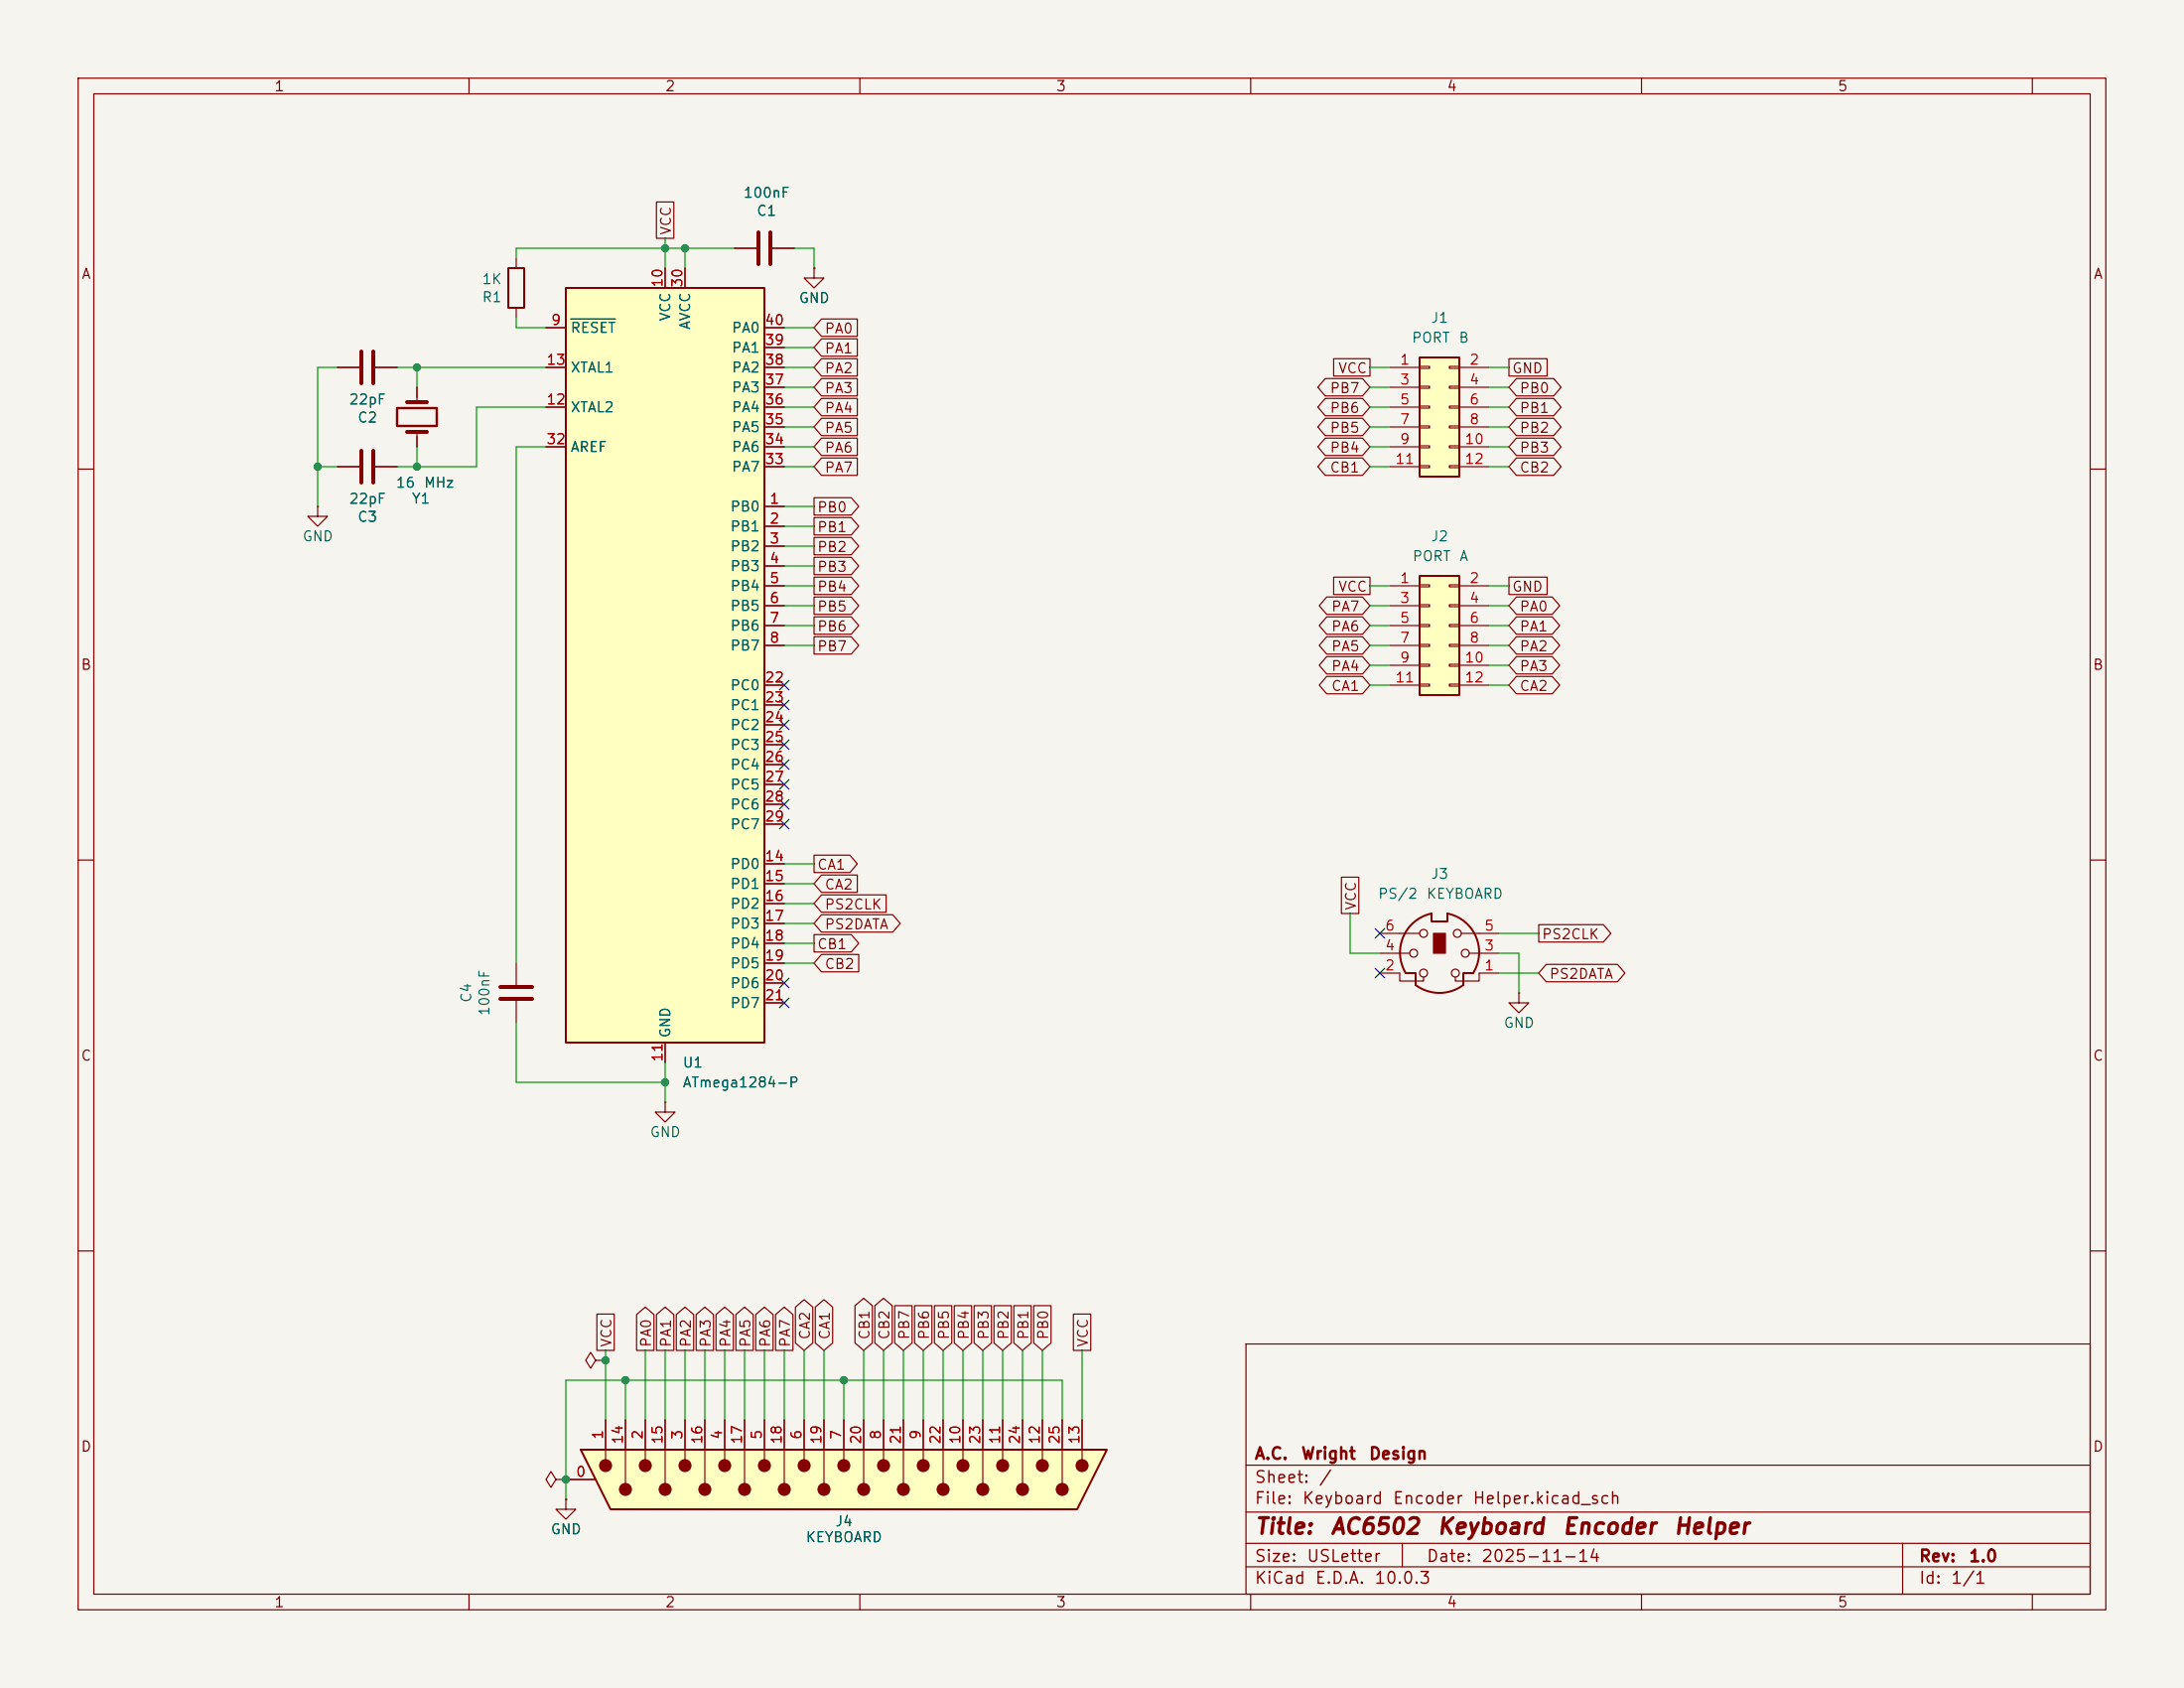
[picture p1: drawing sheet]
<svg xmlns="http://www.w3.org/2000/svg" width="279mm" height="216mm" viewBox="0 0 279 216" stroke-linecap="round" stroke-linejoin="round" font-family="sans-serif">
<path d="M0 0h279.4v215.9h-279.4z" fill="#f5f4ef" stroke="#f5f4ef" stroke-width=".13"/>
<g fill="none" stroke="#840000" stroke-width=".15">
<path d="M10 10h259.4v195.9h-259.4zM12 12h255.4v191.9h-255.4zM60 10v2M110 10v2M160 10v2M210 10v2M260 10v2M43.2 47h2.8M48 47h2.8M10 60h2M267.4 60h2M10 110h2"/>
<path d="M176.5 119.4h5.1M186.9 119.4h4.9M267.4 110h2M176.5 124.5h2.6v1h3v-.5M176.5 121.9h3.8M188 121.9h3.8M191.8 124.5h-2.6v1h-3v-.5M194.3 127v1.3h1.3l-1.3 1.2-1.3-1.2h1.3M194.3 127h.1M10 160h2M159.4 171.9h108v32h-108zM267.4 160h2"/>
<path d="M159.4 197.4h108M159.4 193.4h108M159.4 187.4h108M179.4 197.4v3M243.4 197.4v6.5M60 203.9v2M110 203.9v2M159.4 200.4h108M160 203.9v2M210 203.9v2M260 203.9v2"/>
<circle cx="182.1" cy="119.4" r=".51"/>
<circle cx="186.4" cy="119.4" r=".51"/>
<circle cx="180.8" cy="121.9" r=".51"/>
<circle cx="182.1" cy="124.5" r=".51"/>
<circle cx="186.2" cy="124.5" r=".51"/>
<circle cx="187.5" cy="121.9" r=".51"/>
</g>
<path d="M46.2 45v4M47.8 45v4" fill="none" stroke="#840000" stroke-width=".51"/>
<path d="M180.5 118.4l.6-.6 .8-.5 1.2-.5v1.1h2.1v-1.1a5.1 5.1 0 0 1 3.3 7.7h-1.3v1.5a5.1 5.1 0 0 1-6.1 0v-1.5h-1.3a5.1 5.1 0 0 1 .7-6.1z" fill="none" stroke="#840000" stroke-width=".25"/>
<path d="M183.4 119.4h1.5v2.5h-1.5z" fill="#840000" stroke="#840000" stroke-width=".15"/>
<path d="M181.6 45.7h5.1v15.3h-5.1z" fill="#ffffc2"/>
<path d="M181.6 45.7h5.1v15.3h-5.1z" fill="none" stroke="#840000" stroke-width=".25"/>
<g fill="none" stroke="#840000" stroke-width=".15">
<path d="M177.8 47h3.8M177.8 49.5h3.8M177.8 52.1h3.8M177.8 54.6h3.8M177.8 57.2h3.8M177.8 59.7h3.8M181.6 46.9h1.3v.2h-1.3zM181.6 49.4h1.3v.3h-1.3zM181.6 51.9h1.3v.3h-1.3zM181.6 54.5h1.3v.2h-1.3zM181.6 57h1.3v.3h-1.3zM181.6 59.6h1.3v.2h-1.3z"/>
<path d="M185.4 46.9h1.3v.2h-1.3zM185.4 49.4h1.3v.3h-1.3zM185.4 51.9h1.3v.3h-1.3zM185.4 54.5h1.3v.2h-1.3zM185.4 57h1.3v.3h-1.3zM185.4 59.6h1.3v.2h-1.3zM186.7 47h3.8M186.7 49.5h3.8M186.7 52.1h3.8M186.7 54.6h3.8M186.7 57.2h3.8M186.7 59.7h3.8"/>
</g>
<path d="M72.4 36.8h25.4v96.6h-25.4z" fill="#ffffc2"/>
<path d="M72.4 36.8h25.4v96.6h-25.4z" fill="none" stroke="#840000" stroke-width=".25"/>
<g fill="none" stroke="#840000" stroke-width=".15">
<path d="M85.1 34.3v2.5M87.6 34.3v2.5M43.2 59.7h2.8M48 59.7h2.8M53.3 49.5v1.9M53.3 55.2v2M69.8 41.9h2.6M69.8 52.1h2.6M69.8 47h2.6M69.8 57.2h2.6M97.8 41.9h2.5M97.8 52.1h2.5"/>
<path d="M97.8 47h2.5M97.8 57.2h2.5M97.8 59.7h2.5M97.8 54.6h2.5M97.8 49.5h2.5M97.8 44.5h2.5M40.6 64.8v1.2h1.3l-1.3 1.3-1.2-1.3h1.2M40.6 64.8h.1M97.8 64.8h2.5M97.8 67.3h2.5M97.8 69.9h2.5M97.8 72.4h2.5"/>
<path d="M97.8 74.9h2.5M97.8 77.5h2.5M97.8 80h2.5M97.8 82.6h2.5M97.8 87.6h2.5M97.8 90.2h2.5M97.8 92.7h2.5M97.8 95.3h2.5M97.8 97.8h2.5M97.8 110.5h2.5M97.8 113h2.5M97.8 115.6h2.5"/>
<path d="M97.8 118.1h2.5M97.8 100.3h2.5M97.8 102.9h2.5M97.8 105.4h2.5M66 123.2v2.8M66 128v2.8M85.1 133.4v2.5M97.8 120.7h2.5M97.8 123.2h2.5M97.8 125.7h2.5M97.8 128.3h2.5M76.2 174l-.6-1-.7 1 .7 1 .6-1h1.3"/>
<path d="M77.5 174h.1"/>
</g>
<path d="M73 40.8h5.7" fill="none" stroke="#006464" stroke-width=".15"/>
<path d="M46.2 57.7v4M47.8 57.7v4M52.1 55.2h2.5M52.1 51.4h2.5M64 127.8h4.1M64 126.2h4.1" fill="none" stroke="#840000" stroke-width=".51"/>
<path d="M50.8 52.2h5.1v2.3h-5.1z" fill="none" stroke="#840000" stroke-width=".3"/>
<path d="M181.6 73.7h5.1v15.2h-5.1z" fill="#ffffc2"/>
<path d="M65 34.3h2.1v5.1h-2.1zM181.6 73.7h5.1v15.2h-5.1z" fill="none" stroke="#840000" stroke-width=".25"/>
<g fill="none" stroke="#840000" stroke-width=".15">
<path d="M66 33v1.3M66 39.4v1.2M94 31.8h2.8M98.8 31.8h2.8M177.8 74.9h3.8M177.8 77.5h3.8M181.6 74.8h1.3v.3h-1.3zM181.6 77.3h1.3v.3h-1.3zM181.6 79.9h1.3v.2h-1.3zM185.4 74.8h1.3v.3h-1.3zM185.4 77.3h1.3v.3h-1.3zM185.4 79.9h1.3v.2h-1.3z"/>
<path d="M186.7 74.9h3.8M186.7 77.5h3.8M177.8 80h3.8M177.8 82.6h3.8M177.8 85.1h3.8M177.8 87.6h3.8M181.6 82.4h1.3v.3h-1.3zM181.6 85h1.3v.2h-1.3zM181.6 87.5h1.3v.3h-1.3zM185.4 82.4h1.3v.3h-1.3zM185.4 85h1.3v.2h-1.3zM185.4 87.5h1.3v.3h-1.3z"/>
<path d="M186.7 80h3.8M186.7 82.6h3.8M186.7 85.1h3.8M186.7 87.6h3.8M85.1 141v1.2h1.3l-1.3 1.3-1.3-1.3h1.3M85.1 141h.1M71.1 189.2l-.6-1-.7 1 .7 1 .6-1h1.3M72.4 191.8v1.2h1.3l-1.3 1.3-1.3-1.3h1.3M72.4 191.8h.1M72.4 189.2h.1"/>
</g>
<path d="M97 29.7v4.1M98.6 29.7v4.1" fill="none" stroke="#840000" stroke-width=".51"/>
<path d="M74.3 185.4h67.3l-3.8 7.6h-59.7z" fill="#ffffc2"/>
<g fill="none" stroke="#840000" stroke-width=".15">
<path d="M84 25.8h2.2v4.7h-2.2zM85.1 34.3v2.5M87.6 34.3v2.5M94 31.8h2.8M98.8 31.8h2.8M104.1 34.3v1.3h1.3l-1.3 1.2-1.2-1.2h1.2M104.1 34.3h.1M43.2 47h2.8M43.2 59.7h2.8M48 47h2.8M48 59.7h2.8M53.3 49.5v1.3"/>
<path d="M53.3 55.9v1.3M69.8 47h2.6M69.8 41.9h2.6M69.8 52.1h2.6M69.8 57.2h2.6M97.8 47h2.5M97.8 41.9h2.5M97.8 52.1h2.5M97.8 57.2h2.5M97.8 59.7h2.5M97.8 54.6h2.5M97.8 49.5h2.5"/>
<path d="M97.8 44.5h2.5M105.1 53.5h4.6v2.2h-4.6l-1-1.1zM105.1 51h4.6v2.2h-4.6l-1-1.1zM105.1 48.4h4.6v2.2h-4.6l-1-1.1zM105.1 56h4.6v2.3h-4.6l-1-1.1zM105.1 40.8h4.6v2.2h-4.6l-1-1.1zM105.1 45.9h4.6v2.2h-4.6l-1-1.1zM105.1 43.3h4.6v2.3h-4.6l-1-1.1zM105.1 58.6h4.6v2.2h-4.6l-1-1.1zM169.5 56h4.8l1 1.2-1 1.1h-4.8l-.9-1.1zM169.5 51h4.8l1 1.1-1 1.1h-4.8l-.9-1.1zM169.5 58.6h4.8l1 1.1-1 1.1h-4.8l-.9-1.1z"/>
<path d="M169.5 53.5h4.8l1 1.1-1 1.1h-4.8l-.9-1.1zM169.5 48.4h4.8l1 1.1-1 1.1h-4.8l-.9-1.1zM170.6 45.9h4.7v2.2h-4.7zM193 45.9h4.9v2.2h-4.9zM194 58.6h4.8l.9 1.1-.9 1.1h-4.8l-1-1.1zM194 48.4h4.8l.9 1.1-.9 1.1h-4.8l-1-1.1zM194 51h4.8l.9 1.1-.9 1.1h-4.8l-1-1.1zM194 53.5h4.8l.9 1.1-.9 1.1h-4.8l-1-1.1zM194 56h4.8l.9 1.2-.9 1.1h-4.8l-1-1.1zM97.8 64.8h2.5M97.8 67.3h2.5M97.8 69.9h2.5"/>
<path d="M97.8 72.4h2.5M97.8 74.9h2.5M97.8 77.5h2.5M104.1 68.7h4.8l1 1.2-1 1.1h-4.8zM104.1 66.2h4.8l1 1.1-1 1.1h-4.8zM104.1 63.7h4.8l1 1.1-1 1.1h-4.8zM104.1 73.8h4.8l1 1.1-1 1.1h-4.8zM104.1 76.4h4.8l1 1.1-1 1.1h-4.8zM104.1 71.3h4.8l1 1.1-1 1.1h-4.8zM104.1 78.9h4.8l1 1.1-1 1.1h-4.8zM169.7 76.4h4.6l1 1.1-1 1.1h-4.6l-.9-1.1zM169.7 78.9h4.6l1 1.1-1 1.1h-4.6l-.9-1.1z"/>
<path d="M170.6 73.8h4.7v2.2h-4.7zM193 73.8h4.9v2.2h-4.9zM194 78.9h4.6l.9 1.1-.9 1.1h-4.6l-1-1.1zM194 76.4h4.6l.9 1.1-.9 1.1h-4.6l-1-1.1zM97.8 80h2.5M97.8 82.6h2.5M97.8 87.6h2.5M97.8 90.2h2.5M97.8 92.7h2.5M97.8 95.3h2.5M97.8 97.8h2.5M104.1 81.4h4.8l1 1.2-1 1.1h-4.8z"/>
<path d="M169.7 81.4h4.6l1 1.2-1 1.1h-4.6l-.9-1.1zM169.7 84h4.6l1 1.1-1 1.1h-4.6l-.9-1.1zM169.7 86.5h4.6l1 1.1-1 1.1h-4.6l-.9-1.1zM194 84h4.6l.9 1.1-.9 1.1h-4.6l-1-1.1zM194 81.4h4.6l.9 1.2-.9 1.1h-4.6l-1-1.1zM194 86.5h4.6l.9 1.1-.9 1.1h-4.6l-1-1.1zM97.8 110.5h2.5M97.8 113h2.5M97.8 115.6h2.5M97.8 118.1h2.5M97.8 100.3h2.5M97.8 102.9h2.5"/>
<path d="M97.8 105.4h2.5M104.1 109.4h4.6l1 1.1-1 1.1h-4.6zM104.1 119.5h4.8l1 1.2-1 1.1h-4.8zM105.1 111.9h4.6v2.2h-4.6l-1-1.1zM105.1 117h9.1l1 1.1-1 1.1h-9.1l-1-1.1zM105.1 114.5h8.3v2.2h-8.3l-1-1.1zM171.6 112.2h2.2v4.6h-2.2zM196.8 118.3h8.3l1 1.1-1 1.1h-8.3zM85.1 133.4v2.5M97.8 120.7h2.5M97.8 123.2h2.5M97.8 125.7h2.5"/>
<path d="M97.8 128.3h2.5M105.1 122.1h4.8v2.2h-4.8l-1-1.1zM197.8 123.3h9.1l1 1.2-1 1.1h-9.1l-1-1.1zM76.4 168.1h2.2v4.6h-2.2zM81.4 168.1l1.1-.9 1.2 .9v4.6h-2.3zM84 168.1l1.1-.9 1.1 .9v4.6h-2.2zM86.5 168.1l1.1-.9 1.1 .9v4.6h-2.2zM89.1 168.1l1.1-.9 1.1 .9v4.6h-2.2zM91.6 168.1l1.1-.9 1.1 .9v4.6h-2.2zM94.1 168.1l1.1-.9 1.2 .9v4.6h-2.3zM96.7 168.1l1.1-.9 1.1 .9v4.6h-2.2zM99.2 168.1l1.1-.9 1.1 .9v4.6h-2.2z"/>
<path d="M101.8 167.2l1.1-1 1.1 1v4.6l-1.1 .9-1.1-.9zM104.3 167.2l1.1-1 1.1 1v4.6l-1.1 .9-1.1-.9zM109.4 167l1.1-1 1.1 1v4.8l-1.1 .9-1.1-.9zM111.9 167l1.1-1 1.1 1v4.8l-1.1 .9-1.1-.9zM114.5 167h2.2v4.8l-1.1 .9-1.1-.9zM117 167h2.2v4.8l-1.1 .9-1.1-.9zM119.5 167h2.3v4.8l-1.2 .9-1.1-.9zM122.1 167h2.2v4.8l-1.1 .9-1.1-.9zM124.6 167h2.2v4.8l-1.1 .9-1.1-.9zM127.2 167h2.2v4.8l-1.1 .9-1.1-.9zM129.7 167h2.2v4.8l-1.1 .9-1.1-.9zM132.2 167h2.3v4.8l-1.2 .9-1.1-.9z"/>
<path d="M137.3 168.1h2.2v4.6h-2.2zM72.4 189.2h.1M72.4 191.8h.1M72.4 189.2h3.8M77.5 181.6v5.1M80 181.6v8.1M82.5 181.6v5.1M85.1 181.6v8.1M87.6 181.6v5.1M90.2 181.6v8.1M92.7 181.6v5.1M95.2 181.6v8.1"/>
<path d="M97.8 181.6v5.1M100.3 181.6v8.1M102.9 181.6v5.1M105.4 181.6v8.1M107.9 181.6v5.1M110.5 181.6v8.1M113 181.6v5.1M115.6 181.6v8.1M118.1 181.6v5.1M120.6 181.6v8.1M123.2 181.6v5.1M125.7 181.6v8.1"/>
<path d="M128.3 181.6v5.1M130.8 181.6v8.1M133.3 181.6v5.1M135.9 181.6v8.1M138.4 181.6v5.1"/>
</g>
<path d="M74.3 185.4h67.3l-3.8 7.6h-59.7z" fill="none" stroke="#840000" stroke-width=".25"/>
<g fill="#840000" stroke="#840000" stroke-width=".15">
<circle cx="138.4" cy="187.5" r=".76"/>
<circle cx="133.3" cy="187.5" r=".76"/>
<circle cx="128.3" cy="187.5" r=".76"/>
<circle cx="123.2" cy="187.5" r=".76"/>
<circle cx="118.1" cy="187.5" r=".76"/>
<circle cx="113" cy="187.5" r=".76"/>
<circle cx="107.9" cy="187.5" r=".76"/>
<circle cx="102.9" cy="187.5" r=".76"/>
<circle cx="97.8" cy="187.5" r=".76"/>
<circle cx="92.7" cy="187.5" r=".76"/>
<circle cx="87.6" cy="187.5" r=".76"/>
<circle cx="82.5" cy="187.5" r=".76"/>
<circle cx="77.5" cy="187.5" r=".76"/>
<circle cx="135.9" cy="190.5" r=".76"/>
<circle cx="130.8" cy="190.5" r=".76"/>
<circle cx="125.7" cy="190.5" r=".76"/>
<circle cx="120.6" cy="190.5" r=".76"/>
<circle cx="115.6" cy="190.5" r=".76"/>
<circle cx="110.5" cy="190.5" r=".76"/>
<circle cx="105.4" cy="190.5" r=".76"/>
<circle cx="100.3" cy="190.5" r=".76"/>
<circle cx="95.2" cy="190.5" r=".76"/>
<circle cx="90.2" cy="190.5" r=".76"/>
<circle cx="85.1" cy="190.5" r=".76"/>
<circle cx="80" cy="190.5" r=".76"/>
</g>
<g fill="none" stroke="#009600" stroke-width=".15">
<path d="M85.1 30.5v3.8M87.6 31.8v2.5M94 31.8h-28v1.2M101.6 31.8h2.5v2.5M40.6 59.7h2.6M43.2 47h-2.6v17.8M50.8 47h19M53.3 47v2.5M53.3 57.2v2.5M66 40.6v1.3h3.8M69.8 52.1h-8.8v7.6h-10.2M69.8 57.2h-3.8v66"/>
<path d="M100.3 47h3.8M100.3 52.1h3.8M100.3 59.7h3.8M100.3 57.2h3.8M100.3 54.6h3.8M100.3 49.5h3.8M100.3 41.9h3.8M100.3 44.5h3.8M175.3 47h2.5M175.3 52.1h2.5M175.3 59.7h2.5M175.3 57.2h2.5"/>
<path d="M175.3 54.6h2.5M175.3 49.5h2.5M190.5 47h2.5M190.5 52.1h2.5M190.5 59.7h2.5M190.5 57.2h2.5M190.5 54.6h2.5M190.5 49.5h2.5M100.3 72.4h3.8M100.3 77.5h3.8M100.3 74.9h3.8M100.3 67.3h3.8"/>
<path d="M100.3 69.9h3.8M100.3 64.8h3.8M175.3 77.5h2.5M175.3 74.9h2.5M190.5 77.5h2.5M190.5 74.9h2.5M100.3 82.6h3.8M100.3 80h3.8M175.3 82.6h2.5M175.3 80h2.5M175.3 85.1h2.5M175.3 87.6h2.5"/>
<path d="M190.5 82.6h2.5M190.5 80h2.5M190.5 85.1h2.5M190.5 87.6h2.5M100.3 110.5h3.8M100.3 118.1h3.8M100.3 113h3.8M100.3 115.6h3.8M172.7 116.8v5.1h3.8M191.8 119.4h5M66 130.8v7.6h19.1M85.1 135.9v5.1"/>
<path d="M100.3 123.2h3.8M100.3 120.7h3.8M191.8 121.9h2.5v5.1M191.8 124.5h5M77.5 172.7v8.9M80 176.5v5.1M82.5 172.7v8.9M85.1 172.7v8.9M87.6 172.7v8.9M90.2 172.7v8.9M92.7 172.7v8.9M95.2 172.7v8.9"/>
<path d="M97.8 172.7v8.9M100.3 172.7v8.9M102.9 172.7v8.9M105.4 172.7v8.9M107.9 176.5v5.1M110.5 172.7v8.9M113 172.7v8.9M115.6 172.7v8.9M118.1 172.7v8.9M120.6 172.7v8.9M123.2 172.7v8.9M125.7 172.7v8.9"/>
<path d="M128.3 172.7v8.9M130.8 172.7v8.9M133.3 172.7v8.9M138.4 172.7v8.9M135.9 181.6v-5.1h-63.5v15.3"/>
</g>
<g fill="none" stroke="#000084" stroke-width=".15">
<path d="M99.7 89.6l1.2 1.2M99.7 92.1l1.2 1.2M99.7 87l1.2 1.2M99.7 99.7l1.2 1.2M99.7 97.2l1.2 1.2M99.7 94.6l1.2 1.3M100.9 89.6l-1.2 1.2M100.9 92.1l-1.2 1.2M100.9 87l-1.2 1.2M100.9 99.7l-1.2 1.2M100.9 97.2l-1.2 1.2M100.9 94.6l-1.2 1.3"/>
<path d="M99.7 104.8l1.2 1.2M99.7 102.3l1.2 1.2M100.9 104.8l-1.2 1.2M100.9 102.3l-1.2 1.2M175.9 118.8l1.2 1.2M177.1 118.8l-1.2 1.2M99.7 127.7l1.2 1.2M99.7 125.1l1.2 1.2M100.9 127.7l-1.2 1.2M100.9 125.1l-1.2 1.2M175.9 123.9l1.2 1.2M177.1 123.9l-1.2 1.2"/>
</g>
<path d="M73 40.8h5.7" fill="none" stroke="#006464" stroke-width=".15"/>
<g fill="#009600" stroke="#009600" stroke-width=".13">
<circle cx="53.3" cy="59.7" r=".46"/>
<circle cx="85.1" cy="31.8" r=".46"/>
<circle cx="87.6" cy="31.8" r=".46"/>
<circle cx="53.3" cy="47" r=".46"/>
<circle cx="77.5" cy="174" r=".46"/>
<circle cx="85.1" cy="138.4" r=".46"/>
<circle cx="80" cy="176.5" r=".46"/>
<circle cx="40.6" cy="59.7" r=".46"/>
<circle cx="107.9" cy="176.5" r=".46"/>
<circle cx="72.4" cy="189.2" r=".46"/>
</g>
<g font-size="2" fill="#840000">
<text x="160.4" y="196.7">Title:</text>
<text x="170.1" y="196.7">AC6502</text>
<text x="183.7" y="196.7">Keyboard</text>
<text x="199.8" y="196.7">Encoder</text>
<text x="214" y="196.7">Helper</text>
</g>
<g font-size="1.5" fill="#840000">
<text x="160.4" y="190">Sheet:</text>
<text x="160.4" y="187">A.C.</text>
<text x="166.4" y="187">Wright</text>
<text x="168.6" y="190">/</text>
<text x="175" y="187">Design</text>
<text x="160.4" y="192.7">File:</text>
<text x="166.5" y="192.7">Keyboard</text>
<text x="178.1" y="192.7">Encoder</text>
<text x="188.3" y="192.7">Helper.kicad_sch</text>
<text x="160.4" y="202.9">KiCad</text>
<text x="160.4" y="200.1">Size:</text>
<text x="167.1" y="200.1">USLetter</text>
<text x="168.1" y="202.9">E.D.A.</text>
<text x="175.7" y="202.9">10.0.3</text>
<text x="182.4" y="200.1">Date:</text>
<text x="189.4" y="200.1">2025-11-14</text>
<text x="245.4" y="200.1">Rev:</text>
<text x="245.4" y="202.9">Id:</text>
<text x="249.5" y="202.9">1/1</text>
<text x="251.8" y="200.1">1.0</text>
</g>
<g font-size="1.3" fill="#840000">
<text x="35" y="12">1</text>
<text x="85" y="12">2</text>
<text x="135" y="12">3</text>
<text x="185" y="12">4</text>
<text x="235" y="12">5</text>
<text x="10.3" y="36">A</text>
<text x="86.2" y="30.2" transform="rotate(-90 86.2 30.2)">VCC</text>
<text x="267.7" y="36">A</text>
<text x="105.4" y="43">PA0</text>
<text x="105.4" y="45.5">PA1</text>
<text x="105.4" y="53.1">PA4</text>
<text x="105.4" y="50.6">PA3</text>
<text x="105.4" y="48.1">PA2</text>
<text x="170" y="53.1">PB6</text>
<text x="170" y="50.6">PB7</text>
<text x="171.1" y="48.1">VCC</text>
<text x="193.4" y="48.1">GND</text>
<text x="194.3" y="50.6">PB0</text>
<text x="194.3" y="53.1">PB1</text>
<text x="105.4" y="55.7">PA5</text>
<text x="105.4" y="58.2">PA6</text>
<text x="170" y="58.2">PB4</text>
<text x="170" y="55.7">PB5</text>
<text x="194.3" y="55.7">PB2</text>
<text x="194.3" y="58.2">PB3</text>
<text x="104.5" y="65.8">PB0</text>
<text x="105.4" y="60.8">PA7</text>
<text x="170" y="60.8">CB1</text>
<text x="194.3" y="60.8">CB2</text>
<text x="104.5" y="70.9">PB2</text>
<text x="104.5" y="68.4">PB1</text>
<text x="104.5" y="76">PB4</text>
<text x="104.5" y="73.5">PB3</text>
<text x="171.1" y="76">VCC</text>
<text x="193.4" y="76">GND</text>
<text x="104.5" y="78.5">PB5</text>
<text x="104.5" y="83.6">PB7</text>
<text x="104.5" y="81.1">PB6</text>
<text x="170.2" y="78.5">PA7</text>
<text x="170.2" y="83.6">PA5</text>
<text x="170.2" y="81.1">PA6</text>
<text x="194.3" y="81.1">PA1</text>
<text x="194.3" y="78.5">PA0</text>
<text x="194.3" y="83.6">PA2</text>
<text x="10.3" y="86">B</text>
<text x="170.2" y="86.2">PA4</text>
<text x="170.2" y="88.7">CA1</text>
<text x="194.3" y="86.2">PA3</text>
<text x="194.3" y="88.7">CA2</text>
<text x="267.7" y="86">B</text>
<text x="104.5" y="111.6">CA1</text>
<text x="105.4" y="114.1">CA2</text>
<text x="105.4" y="119.2">PS2DATA</text>
<text x="105.4" y="116.6">PS2CLK</text>
<text x="173.8" y="116.5" transform="rotate(-90 173.8 116.5)">VCC</text>
<text x="104.5" y="121.7">CB1</text>
<text x="105.4" y="124.3">CB2</text>
<text x="197.2" y="120.4">PS2CLK</text>
<text x="198.1" y="125.5">PS2DATA</text>
<text x="10.3" y="136">C</text>
<text x="267.7" y="136">C</text>
<text x="78.5" y="172.4" transform="rotate(-90 78.5 172.4)">VCC</text>
<text x="83.6" y="172.4" transform="rotate(-90 83.6 172.4)">PA0</text>
<text x="86.2" y="172.4" transform="rotate(-90 86.2 172.4)">PA1</text>
<text x="88.7" y="172.4" transform="rotate(-90 88.7 172.4)">PA2</text>
<text x="91.2" y="172.4" transform="rotate(-90 91.2 172.4)">PA3</text>
<text x="93.8" y="172.4" transform="rotate(-90 93.8 172.4)">PA4</text>
<text x="96.3" y="172.4" transform="rotate(-90 96.3 172.4)">PA5</text>
<text x="98.9" y="172.4" transform="rotate(-90 98.9 172.4)">PA6</text>
<text x="101.4" y="172.4" transform="rotate(-90 101.4 172.4)">PA7</text>
<text x="103.9" y="171.4" transform="rotate(-90 103.9 171.4)">CA2</text>
<text x="106.5" y="171.4" transform="rotate(-90 106.5 171.4)">CA1</text>
<text x="111.6" y="171.4" transform="rotate(-90 111.6 171.4)">CB1</text>
<text x="114.1" y="171.4" transform="rotate(-90 114.1 171.4)">CB2</text>
<text x="116.6" y="171.4" transform="rotate(-90 116.6 171.4)">PB7</text>
<text x="119.2" y="171.4" transform="rotate(-90 119.2 171.4)">PB6</text>
<text x="121.7" y="171.4" transform="rotate(-90 121.7 171.4)">PB5</text>
<text x="124.3" y="171.4" transform="rotate(-90 124.3 171.4)">PB4</text>
<text x="126.8" y="171.4" transform="rotate(-90 126.8 171.4)">PB3</text>
<text x="129.3" y="171.4" transform="rotate(-90 129.3 171.4)">PB2</text>
<text x="131.9" y="171.4" transform="rotate(-90 131.9 171.4)">PB1</text>
<text x="134.4" y="171.4" transform="rotate(-90 134.4 171.4)">PB0</text>
<text x="139.5" y="172.4" transform="rotate(-90 139.5 172.4)">VCC</text>
<text x="10.3" y="186">D</text>
<text x="267.7" y="186">D</text>
<text x="35" y="205.9">1</text>
<text x="85" y="205.9">2</text>
<text x="135" y="205.9">3</text>
<text x="185" y="205.9">4</text>
<text x="235" y="205.9">5</text>
</g>
<g font-size="1.3" fill="#006464">
<text x="95" y="25.6">100nF</text>
<text x="96.7" y="27.9">C1</text>
<text x="61.6" y="39">R1</text>
<text x="61.6" y="36.7">1K</text>
<text x="86.1" y="41.2" transform="rotate(-90 86.1 41.2)">VCC</text>
<text x="102.1" y="39.1">GND</text>
<text x="183" y="41.6">J1</text>
<text x="72.9" y="42.9">RESET</text>
<text x="72.9" y="48">XTAL1</text>
<text x="88.6" y="42.3" transform="rotate(-90 88.6 42.3)">AVCC</text>
<text x="93.5" y="48">PA2</text>
<text x="93.5" y="45.4">PA1</text>
<text x="93.5" y="42.9">PA0</text>
<text x="180.5" y="44.2">PORT</text>
<text x="186.5" y="44.2">B</text>
<text x="44.6" y="52.1">22pF</text>
<text x="72.9" y="53">XTAL2</text>
<text x="93.5" y="53">PA4</text>
<text x="93.5" y="50.5">PA3</text>
<text x="45.6" y="54.4">C2</text>
<text x="72.9" y="58.1">AREF</text>
<text x="93.5" y="58.1">PA6</text>
<text x="93.5" y="55.6">PA5</text>
<text x="44.6" y="64.8">22pF</text>
<text x="50.6" y="62.7">16</text>
<text x="52.6" y="64.7">Y1</text>
<text x="54.1" y="62.7">MHz</text>
<text x="93.3" y="65.7">PB0</text>
<text x="93.5" y="60.7">PA7</text>
<text x="38.6" y="69.6">GND</text>
<text x="45.6" y="67.1">C3</text>
<text x="93.3" y="68.3">PB1</text>
<text x="93.3" y="70.8">PB2</text>
<text x="183" y="69.6">J2</text>
<text x="93.3" y="73.4">PB3</text>
<text x="93.3" y="75.9">PB4</text>
<text x="180.6" y="72.1">PORT</text>
<text x="186.6" y="72.1">A</text>
<text x="93.3" y="78.4">PB5</text>
<text x="93.3" y="81">PB6</text>
<text x="93.3" y="83.5">PB7</text>
<text x="93.3" y="88.6">PC0</text>
<text x="93.3" y="91.1">PC1</text>
<text x="93.3" y="93.7">PC2</text>
<text x="93.3" y="96.2">PC3</text>
<text x="93.3" y="98.8">PC4</text>
<text x="93.3" y="101.3">PC5</text>
<text x="93.3" y="103.8">PC6</text>
<text x="93.3" y="106.4">PC7</text>
<text x="93.3" y="111.5">PD0</text>
<text x="183" y="112.7">J3</text>
<text x="93.3" y="114">PD1</text>
<text x="93.3" y="116.5">PD2</text>
<text x="93.3" y="119.1">PD3</text>
<text x="176.2" y="115.3">PS/2</text>
<text x="182.4" y="115.3">KEYBOARD</text>
<text x="93.3" y="121.6">PD4</text>
<text x="93.3" y="124.2">PD5</text>
<text x="60.6" y="128.3" transform="rotate(-90 60.6 128.3)">C4</text>
<text x="62.9" y="130" transform="rotate(-90 62.9 130)">100nF</text>
<text x="93.3" y="126.7">PD6</text>
<text x="93.3" y="129.2">PD7</text>
<text x="192.3" y="131.8">GND</text>
<text x="86.1" y="132.8" transform="rotate(-90 86.1 132.8)">GND</text>
<text x="87.2" y="136.9">U1</text>
<text x="87.2" y="139.4">ATmega1284-P</text>
<text x="83.1" y="145.8">GND</text>
<text x="70.4" y="196.6">GND</text>
<text x="103" y="197.6">KEYBOARD</text>
<text x="106.8" y="195.5">J4</text>
</g>
<g font-size="1.3" fill="#a90000">
<text x="70.4" y="41.9">9</text>
<text x="85.1" y="36.9" transform="rotate(-90 85.1 36.9)">10</text>
<text x="87.6" y="36.9" transform="rotate(-90 87.6 36.9)">30</text>
<text x="97.7" y="41.9">40</text>
<text x="69.8" y="47">13</text>
<text x="97.7" y="47">38</text>
<text x="97.7" y="44.4">39</text>
<text x="179" y="47">1</text>
<text x="187.9" y="47">2</text>
<text x="69.8" y="52">12</text>
<text x="97.7" y="52">36</text>
<text x="97.7" y="49.5">37</text>
<text x="179" y="49.5">3</text>
<text x="179" y="52">5</text>
<text x="187.9" y="49.5">4</text>
<text x="187.9" y="52">6</text>
<text x="69.8" y="57.1">32</text>
<text x="97.7" y="59.7">33</text>
<text x="97.7" y="57.1">34</text>
<text x="97.7" y="54.6">35</text>
<text x="178.4" y="59.7">11</text>
<text x="179" y="54.6">7</text>
<text x="179" y="57.1">9</text>
<text x="187.3" y="57.1">10</text>
<text x="187.3" y="59.7">12</text>
<text x="187.9" y="54.6">8</text>
<text x="98.4" y="64.7">1</text>
<text x="98.4" y="67.3">2</text>
<text x="98.4" y="69.8">3</text>
<text x="98.4" y="72.4">4</text>
<text x="98.4" y="74.9">5</text>
<text x="98.4" y="77.4">6</text>
<text x="179" y="74.9">1</text>
<text x="179" y="77.4">3</text>
<text x="187.9" y="74.9">2</text>
<text x="187.9" y="77.4">4</text>
<text x="98.4" y="80">7</text>
<text x="98.4" y="82.5">8</text>
<text x="179" y="80">5</text>
<text x="179" y="82.5">7</text>
<text x="187.9" y="80">6</text>
<text x="187.9" y="82.5">8</text>
<text x="97.7" y="87.6">22</text>
<text x="178.4" y="87.6">11</text>
<text x="179" y="85.1">9</text>
<text x="187.3" y="85.1">10</text>
<text x="187.3" y="87.6">12</text>
<text x="97.7" y="90.1">23</text>
<text x="97.7" y="92.7">24</text>
<text x="97.7" y="95.2">25</text>
<text x="97.7" y="97.8">26</text>
<text x="97.7" y="100.3">27</text>
<text x="97.7" y="102.8">28</text>
<text x="97.7" y="105.4">29</text>
<text x="97.7" y="110.5">14</text>
<text x="97.7" y="113">15</text>
<text x="97.7" y="115.5">16</text>
<text x="97.7" y="118.1">17</text>
<text x="177.1" y="119.4">6</text>
<text x="189.8" y="119.4">5</text>
<text x="97.7" y="120.6">18</text>
<text x="97.7" y="123.2">19</text>
<text x="97.7" y="125.7">20</text>
<text x="177.1" y="124.4">2</text>
<text x="177.1" y="121.9">4</text>
<text x="189.8" y="124.4">1</text>
<text x="189.8" y="121.9">3</text>
<text x="97.7" y="128.2">21</text>
<text x="85.1" y="135.9" transform="rotate(-90 85.1 135.9)">11</text>
<text x="77.4" y="184.2" transform="rotate(-90 77.4 184.2)">1</text>
<text x="80" y="184.8" transform="rotate(-90 80 184.8)">14</text>
<text x="82.5" y="184.2" transform="rotate(-90 82.5 184.2)">2</text>
<text x="85.1" y="184.8" transform="rotate(-90 85.1 184.8)">15</text>
<text x="87.6" y="184.2" transform="rotate(-90 87.6 184.2)">3</text>
<text x="90.1" y="184.8" transform="rotate(-90 90.1 184.8)">16</text>
<text x="92.7" y="184.2" transform="rotate(-90 92.7 184.2)">4</text>
<text x="95.2" y="184.8" transform="rotate(-90 95.2 184.8)">17</text>
<text x="97.8" y="184.2" transform="rotate(-90 97.8 184.2)">5</text>
<text x="100.3" y="184.8" transform="rotate(-90 100.3 184.8)">18</text>
<text x="102.8" y="184.2" transform="rotate(-90 102.8 184.2)">6</text>
<text x="105.4" y="184.8" transform="rotate(-90 105.4 184.8)">19</text>
<text x="107.9" y="184.2" transform="rotate(-90 107.9 184.2)">7</text>
<text x="110.5" y="184.8" transform="rotate(-90 110.5 184.8)">20</text>
<text x="113" y="184.2" transform="rotate(-90 113 184.2)">8</text>
<text x="115.5" y="184.8" transform="rotate(-90 115.5 184.8)">21</text>
<text x="118.1" y="184.2" transform="rotate(-90 118.1 184.2)">9</text>
<text x="120.6" y="184.8" transform="rotate(-90 120.6 184.8)">22</text>
<text x="123.2" y="184.8" transform="rotate(-90 123.2 184.8)">10</text>
<text x="125.7" y="184.8" transform="rotate(-90 125.7 184.8)">23</text>
<text x="128.2" y="184.8" transform="rotate(-90 128.2 184.8)">11</text>
<text x="130.8" y="184.8" transform="rotate(-90 130.8 184.8)">24</text>
<text x="133.3" y="184.8" transform="rotate(-90 133.3 184.8)">12</text>
<text x="135.9" y="184.8" transform="rotate(-90 135.9 184.8)">25</text>
<text x="138.4" y="184.8" transform="rotate(-90 138.4 184.8)">13</text>
<text x="73.6" y="189.2">0</text>
</g>
</svg>
